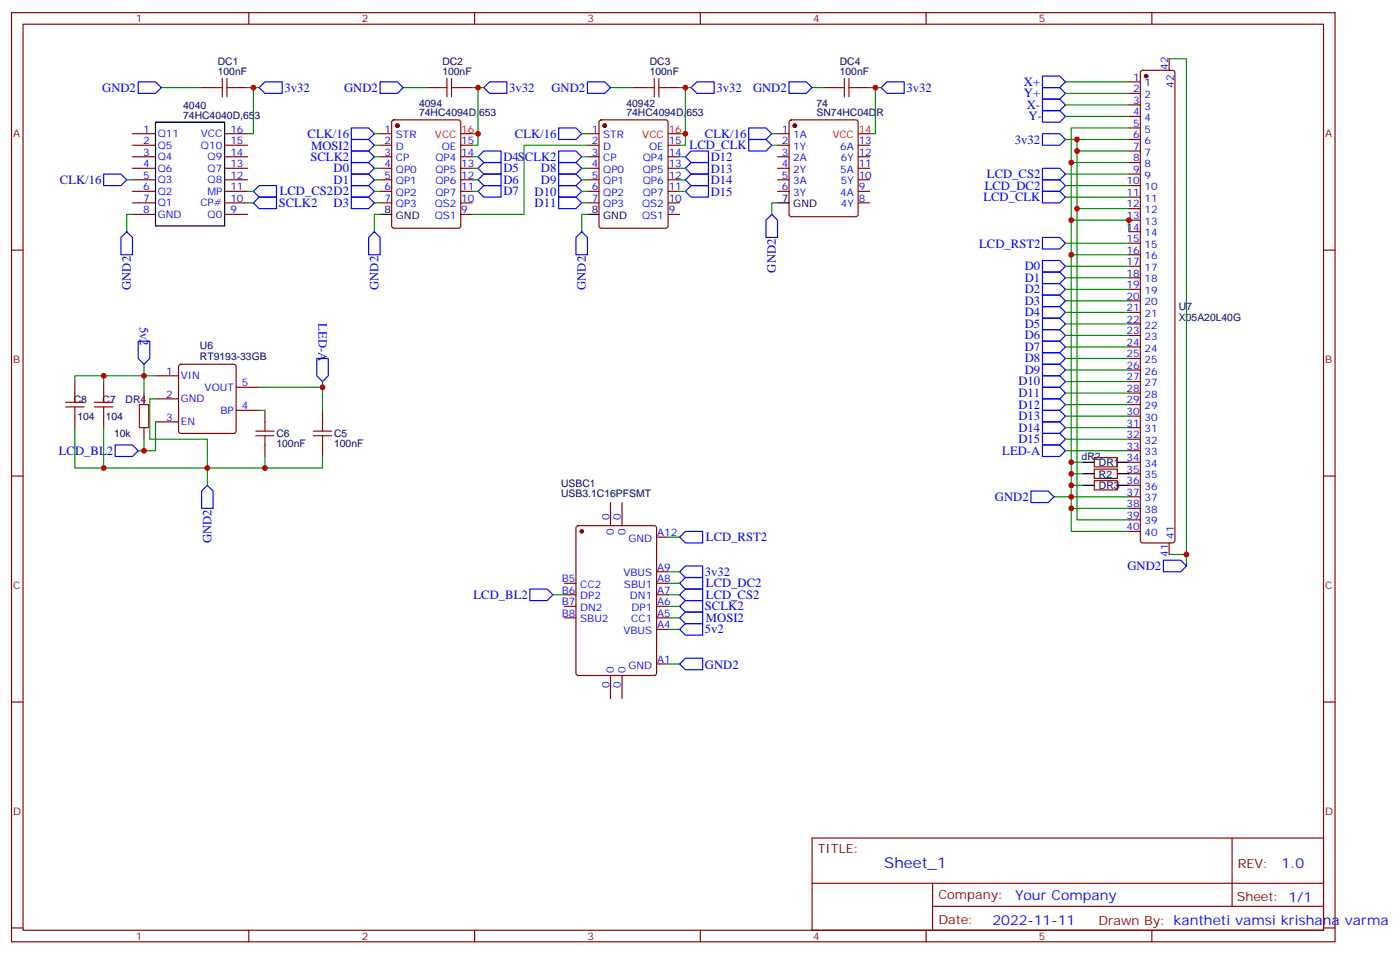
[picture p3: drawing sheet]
<svg xmlns="http://www.w3.org/2000/svg" width="429mm" height="292mm" viewBox="0 0 429 292" stroke-linecap="round" stroke-linejoin="round" font-family="sans-serif">
<g fill="none" stroke="#870000" stroke-width=".35">
<path d="M3.5 3.9h405.4v284.3h-405.4zM7.1 7.4h398.2v277.3h-398.2zM76.2 3.9v3.5M145.3 3.9v3.5M214.5 3.9v3.5M283.6 3.9v3.5M352.8 3.9v3.5M358.1 18v3.5M61.7 26.8h3.6M72.3 26.8h3.5M120.2 36.9l.4-.2h19.8l.7 .4v32l-.5 .7h-20l-.6-.4-.1-32zM130.5 26.8h3.6"/>
<path d="M141.1 26.8h3.5M183.7 36.9l.4-.2h19.8l.7 .4v32l-.5 .7h-20l-.6-.4-.1-32zM194 26.8h3.6M204.6 26.8h3.5M241.9 36.9l.5-.2h19.7l.5 .2 .2 .5v28.2l-.2 .5-.5 .2h-19.7l-.5-.2-.2-.5v-28.2zM252.2 26.8h3.6M262.8 26.8h3.5M345.7 39.2h3.5M345.7 35.6h3.5M345.7 32.1h3.5M345.7 28.6h3.5M345.7 25h3.5"/>
<path d="M349.5 21.7l.5-.2h9.1l.5 .2 .2 .5v143.3l-.2 .5-.5 .2h-9.1l-.5-.3-.3-.4v-143.3zM40.6 40.9h7M40.6 44.4h7M40.6 48h7M40.6 51.5h7M40.6 55h7M40.6 58.6h7M68.8 40.9h7M68.8 44.4h7M68.8 48h7M68.8 51.5h7M68.8 55h7"/>
<path d="M68.8 58.6h7M116.4 40.9h3.5M116.4 44.4h3.5M116.4 48h3.5M116.4 51.5h3.5M116.4 55h3.5M116.4 58.6h3.5M141.1 44.4h3.5M141.1 48h3.5M141.1 51.5h3.5M141.1 55h3.5M141.1 58.6h3.5"/>
<path d="M179.9 40.9h3.5M179.9 44.4h3.5M179.9 48h3.5M179.9 51.5h3.5M179.9 55h3.5M179.9 58.6h3.5M204.6 44.4h3.5M204.6 48h3.5M204.6 51.5h3.5M204.6 55h3.5M204.6 58.6h3.5M238.1 40.9h3.6"/>
<path d="M238.1 44.4h3.6M238.1 48h3.6M238.1 51.5h3.6M238.1 55h3.6M238.1 58.6h3.6M262.8 44.4h3.5M262.8 48h3.5M262.8 51.5h3.5M262.8 55h3.5M262.8 58.6h3.5M345.7 56.8h3.5M345.7 53.3h3.5"/>
<path d="M345.7 49.7h3.5M345.7 46.2h3.5M345.7 42.7h3.5M3.5 76.6h3.6M40.6 62.1h7M40.6 65.6h7M68.8 62.1h7M68.8 65.6h7M116.4 62.1h3.5M141.1 62.1h3.5M141.1 65.6h3.5M179.9 62.1h3.5"/>
<path d="M204.6 62.1h3.5M204.6 65.6h3.5M262.8 62.1h3.5M345.7 78h3.5M345.7 74.4h3.5M345.7 70.9h3.5M345.7 67.4h3.5M345.7 63.9h3.5M345.7 60.3h3.5M405.3 76.6h3.6M345.7 99.1h3.5M345.7 95.6h3.5"/>
<path d="M345.7 92.1h3.5M345.7 88.5h3.5M345.7 85h3.5M345.7 81.5h3.5M22.9 116.8v3.5M31.7 116.8v3.5M47.6 115h7.1M54.9 111.7l.5-.2h16.2l.5 .2 .2 .5v19.7l-.2 .5-.5 .2h-16.2l-.5-.2-.2-.5v-19.7zM72.3 118.5h7.1M345.7 116.8h3.5M345.7 113.2h3.5M345.7 109.7h3.5"/>
<path d="M345.7 106.2h3.5M345.7 102.7h3.5M22.9 127.4v3.5M31.7 127.4v3.5M44.1 120.3v3.5M44.1 130.9v3.5M47.6 122.1h7.1M47.6 129.1h7.1M72.3 125.6h7.1M81.1 125.6v3.5M81.1 136.2v3.5M98.8 125.6v3.5"/>
<path d="M98.8 136.2v3.5M345.7 137.9h3.5M345.7 134.4h3.5M345.7 130.9h3.5M345.7 127.4h3.5M345.7 123.8h3.5M345.7 120.3h3.5M3.5 145.7h3.6M187 153.8v7.1M190.5 153.8v7.1M335.1 140.1h7.1v2.8h-7.1zM335.1 143.6h7.1v2.8h-7.1z"/>
<path d="M335.1 147.1h7.1v2.8h-7.1zM345.7 159.1h3.5M345.7 155.6h3.5M345.7 152h3.5M345.7 148.5h3.5M345.7 145h3.5M345.7 141.5h3.5M405.3 145.7h3.6M172.9 178.5h3.5M176.6 161.1l.5-.2h23.3l.6 .4 .1 44.7-.5 .7h-23.5l-.7-.4v-44.7zM201.1 178.5h3.5M201.1 175h3.5"/>
<path d="M201.1 164.4h3.5M345.7 162.6h3.5M358.1 166.2v3.5M172.9 182h3.5M172.9 185.6h3.5M172.9 189.1h3.5M201.1 182h3.5M201.1 185.6h3.5M201.1 189.1h3.5M201.1 192.6h3.5M3.5 214.8h3.6M187 206.7v7.1"/>
<path d="M190.5 206.7v7.1M201.1 203.2h3.5M405.3 214.8h3.6M248.7 256.5h156.6v28.2h-156.6zM377.3 256.5v20.9M248.7 270.3h156.5M285.6 277.4h119.6M285.6 270.3v14.1M3.5 284h3.6M76.2 284.7v3.5M145.3 284.7v3.5M214.5 284.7v3.5"/>
<path d="M283.6 284.7v3.5M352.8 284.7v3.5M405.3 284h3.6"/>
</g>
<g fill="#870000" stroke="#870000" stroke-width=".35">
<circle cx="243.4" cy="38.5" r=".53"/>
<circle cx="121.7" cy="38.5" r=".53"/>
<circle cx="185.2" cy="38.5" r=".53"/>
<circle cx="351" cy="23.3" r=".53"/>
<circle cx="178.2" cy="162.6" r=".53"/>
</g>
<path d="M47.6 37.4h21.2v31.7h-21.2zM116.4 65.6h3.5M179.9 65.6h3.5M238.1 62.1h3.6M331.6 141.5h3.5M331.6 145h3.5M331.6 148.5h3.5M342.2 141.5h3.5M342.2 145h3.5M342.2 148.5h3.5" fill="none" stroke="#000" stroke-width=".35"/>
<path d="M141.1 40.9h3.5M204.6 40.9h3.5M262.8 40.9h3.5" fill="none" stroke="#f00" stroke-width=".35"/>
<g fill="none" stroke="#008700" stroke-width=".35">
<path d="M358.1 18h5.3v151.7h-5.3M49.4 26.8h12.3M75.8 26.8h3.6M77.6 26.8v14.1h-1.8M123.5 26.8h7M144.6 26.8h3.6M146.4 26.8v14.1M187 26.8h7M208.1 26.8h3.6M209.9 26.8v14.1M248.7 26.8h3.5M266.3 26.8h3.6"/>
<path d="M268.1 26.8v14.1h-1.8M326.3 25h19.4M326.3 28.6h19.4M326.3 32.1h19.4M326.3 35.6h19.4M345.7 39.2h-17.6v10.5M38.8 55h1.8M75.8 58.6h1.8M114.7 55h1.7M114.7 58.6h1.7M114.7 40.9h1.7M114.7 44.4h1.7"/>
<path d="M114.7 48h1.7M114.7 51.5h1.7M144.6 40.9h1.8v3.5h-1.8M144.6 55h1.8M144.6 58.6h1.8M144.6 48h1.8M144.6 51.5h1.8M178.2 55h1.7M178.2 58.6h1.7M178.2 40.9h1.7M178.2 48h1.7M178.2 51.5h1.7"/>
<path d="M179.9 44.4h-19.4v21.2h-15.9M208.1 40.9h1.8v3.5h-1.8M208.1 55h1.8M208.1 58.6h1.8M208.1 48h1.8M208.1 51.5h1.8M236.4 40.9h1.7M236.4 44.4h1.7M326.3 53.3h19.4M326.3 56.8h19.4M326.3 42.7h3.5M329.8 46.2v17.7h15.9"/>
<path d="M345.7 42.7h-15.9v3.5h15.9M345.7 49.7h-17.6v17.7M40.6 65.6h-1.8v5.3M75.8 62.1h1.8M114.7 62.1h1.7M116.4 65.6h-1.7v5.3M178.2 62.1h1.7M179.9 65.6h-1.7v5.3M238.1 62.1h-1.7v3.5M326.3 60.3h19.4M326.3 74.4h19.4M329.8 63.9v95.2h15.9"/>
<path d="M345.7 70.9v-3.5h-17.6v10.6M345.7 78h-17.6v74h-5.3M326.3 81.5h19.4M326.3 85h19.4M326.3 88.5h19.4M326.3 99.1h19.4M326.3 95.6h19.4M326.3 92.1h19.4M31.7 115v1.8M44.1 111.5v8.8M47.6 115h-24.7v1.8M79.4 118.5h19.4v7.1"/>
<path d="M98.8 116.8v1.7M326.3 116.8h19.4M326.3 113.2h19.4M326.3 109.7h19.4M326.3 106.2h19.4M326.3 102.7h19.4M22.9 130.9v12.3h40.6v5.3M31.7 130.9v12.3M44.1 134.4v3.5M47.6 122.1h-1.7v12.3h17.6v8.8h17.6M47.6 129.1v8.8h-5.3M79.4 125.6h1.7"/>
<path d="M81.1 139.7v3.5h17.7v-3.5M326.3 137.9h19.4M326.3 134.4h19.4M326.3 130.9h19.4M326.3 127.4h19.4M326.3 123.8h19.4M326.3 120.3h19.4M328.1 145h3.5M328.1 141.5h3.5M328.1 148.5h3.5M345.7 155.6h-17.6v7h17.6M345.7 152h-17.6v3.6"/>
<path d="M204.6 175h3.5M204.6 178.5h3.5M204.6 164.4h3.5M363.4 169.7v3.5M169.3 182h3.6M204.6 182h3.5M204.6 185.6h3.5M204.6 189.1h3.5M204.6 192.6h3.5M204.6 203.2h3.5"/>
</g>
<g fill="none" stroke="#00f" stroke-width=".35">
<path d="M42.3 25h5.3l1.8 1.8-1.8 1.8h-5.3zM79.4 26.8l1.7-1.8h5.3v3.6h-5.3zM107.6 39.2h5.3l1.8 1.7-1.8 1.8h-5.3zM116.4 25h5.3l1.8 1.8-1.8 1.8h-5.3zM148.2 26.8l1.7-1.8h5.3v3.6h-5.3zM171.1 39.2h5.3l1.8 1.7-1.8 1.8h-5.3zM179.9 25h5.3l1.8 1.8-1.8 1.8h-5.3zM211.7 26.8l1.7-1.8h5.3v3.6h-5.3zM229.3 39.2h5.3l1.8 1.7-1.8 1.8h-5.3zM241.7 25h5.2l1.8 1.8-1.8 1.8h-5.2zM269.9 26.8l1.7-1.8h5.3v3.6h-5.3zM319.3 23.3h5.3l1.7 1.7-1.7 1.8h-5.3z"/>
<path d="M319.3 26.8h5.3l1.7 1.8-1.7 1.7h-5.3zM319.3 30.3h5.3l1.7 1.8-1.7 1.8h-5.3zM319.3 33.9h5.3l1.7 1.7-1.7 1.8h-5.3zM31.7 53.3h5.3l1.8 1.7-1.8 1.8h-5.3zM77.6 58.6l1.8-1.8h5.3v3.5h-5.3zM107.6 42.7h5.3l1.8 1.7-1.8 1.8h-5.3zM107.6 46.2h5.3l1.8 1.8-1.8 1.7h-5.3zM107.6 49.7h5.3l1.8 1.8-1.8 1.8h-5.3zM107.6 53.3h5.3l1.8 1.7-1.8 1.8h-5.3zM107.6 56.8h5.3l1.8 1.8-1.8 1.7h-5.3zM146.4 48l1.8-1.8h5.3v3.5h-5.3zM146.4 51.5l1.8-1.8h5.3v3.6h-5.3z"/>
<path d="M146.4 55l1.8-1.7h5.3v3.5h-5.3zM146.4 58.6l1.8-1.8h5.3v3.5h-5.3zM171.1 46.2h5.3l1.8 1.8-1.8 1.7h-5.3zM171.1 49.7h5.3l1.8 1.8-1.8 1.8h-5.3zM171.1 53.3h5.3l1.8 1.7-1.8 1.8h-5.3zM171.1 56.8h5.3l1.8 1.8-1.8 1.7h-5.3zM209.9 48l1.8-1.8h5.3v3.5h-5.3zM209.9 51.5l1.8-1.8h5.3v3.6h-5.3zM209.9 55l1.8-1.7h5.3v3.5h-5.3zM209.9 58.6l1.8-1.8h5.3v3.5h-5.3zM229.3 42.7h5.3l1.8 1.7-1.8 1.8h-5.3zM319.3 51.5h5.3l1.7 1.8-1.7 1.7h-5.3z"/>
<path d="M319.3 55h5.3l1.7 1.8-1.7 1.8h-5.3zM319.3 58.6h5.3l1.7 1.7-1.7 1.8h-5.3zM319.3 40.9h5.3l1.7 1.8-1.7 1.7h-5.3zM38.8 70.9l1.8 1.8v5.3h-3.6v-5.3zM79.4 60.3h5.3v3.6h-5.3l-1.8-1.8zM107.6 60.3h5.3l1.8 1.8-1.8 1.8h-5.3zM114.7 70.9l1.7 1.8v5.3h-3.5v-5.3zM171.1 60.3h5.3l1.8 1.8-1.8 1.8h-5.3zM178.2 70.9l1.7 1.8v5.3h-3.5v-5.3zM236.4 65.6l1.7 1.8v5.3h-3.5v-5.3zM319.3 72.7h5.3l1.7 1.7-1.7 1.8h-5.3zM319.3 79.7h5.3l1.7 1.8-1.7 1.8h-5.3z"/>
<path d="M319.3 83.3h5.3l1.7 1.7-1.7 1.8h-5.3zM319.3 86.8h5.3l1.7 1.7-1.7 1.8h-5.3zM319.3 90.3h5.3l1.7 1.8-1.7 1.7h-5.3zM319.3 93.8h5.3l1.7 1.8-1.7 1.8h-5.3zM319.3 97.4h5.3l1.7 1.7-1.7 1.8h-5.3zM42.3 104.4h3.6v5.3l-1.8 1.8-1.8-1.8zM97 109.7h3.5v5.3l-1.7 1.8-1.8-1.8zM319.3 100.9h5.3l1.7 1.8-1.7 1.7h-5.3zM319.3 104.4h5.3l1.7 1.8-1.7 1.7h-5.3zM319.3 107.9h5.3l1.7 1.8-1.7 1.8h-5.3zM319.3 111.5h5.3l1.7 1.7-1.7 1.8h-5.3zM319.3 115h5.3l1.7 1.8-1.7 1.7h-5.3z"/>
<path d="M319.3 118.5h5.3l1.7 1.8-1.7 1.8h-5.3zM35.3 136.2h5.3l1.7 1.7-1.7 1.8h-5.3zM319.3 122.1h5.3l1.7 1.7-1.7 1.8h-5.3zM319.3 125.6h5.3l1.7 1.8-1.7 1.7h-5.3zM319.3 129.1h5.3l1.7 1.8-1.7 1.7h-5.3zM319.3 132.6h5.3l1.7 1.8-1.7 1.8h-5.3zM319.3 136.2h5.3l1.7 1.7-1.7 1.8h-5.3zM63.5 148.5l1.8 1.8v5.3h-3.6v-5.3zM315.7 150.3h5.3l1.8 1.7-1.8 1.8h-5.3zM208.1 175l1.8-1.8h5.3v3.5h-5.3zM208.1 178.5l1.8-1.8h5.3v3.6h-5.3zM208.1 164.4l1.8-1.8h5.3v3.6h-5.3z"/>
<path d="M356.3 171.4h5.3l1.8 1.8-1.8 1.8h-5.3zM162.3 180.3h5.3l1.7 1.7-1.7 1.8h-5.3zM208.1 182l1.8-1.7h5.3v3.5h-5.3zM208.1 185.6l1.8-1.8h5.3v3.5h-5.3zM208.1 189.1l1.8-1.8h5.3v3.6h-5.3zM208.1 192.6l1.8-1.7h5.3v3.5h-5.3zM208.1 203.2l1.8-1.8h5.3v3.6h-5.3z"/>
</g>
<g fill="none" stroke="#a10000" stroke-width=".35">
<path d="M65.3 26.8h2.8M68.1 24v5.6M69.5 26.8h2.8M69.5 24v5.6M134.1 26.8h2.8M136.9 24v5.6M138.3 26.8h2.8M138.3 24v5.6M197.6 26.8h2.8M200.4 24v5.6M201.8 26.8h2.8M201.8 24v5.6"/>
<path d="M255.8 26.8h2.8M258.6 24v5.6M260 26.8h2.8M260 24v5.6M20.1 123.1h5.7M20.1 124.5h5.7M22.9 120.3v2.8M22.9 124.5v2.9M28.9 123.1h5.7M28.9 124.5h5.7M31.7 120.3v2.8M31.7 124.5v2.9"/>
<path d="M42.7 123.8h2.8v7.1h-2.8zM78.3 133.3h5.7M78.3 131.9h5.7M81.1 129.1v2.8M81.1 133.3v2.9M96 133.3h5.6M96 131.9h5.6M98.8 129.1v2.8M98.8 133.3v2.9"/>
</g>
<g fill="#c00">
<circle cx="146.4" cy="40.9" r=".88"/>
<circle cx="146.4" cy="26.8" r=".88"/>
<circle cx="77.6" cy="26.8" r=".88"/>
<circle cx="209.9" cy="40.9" r=".88"/>
<circle cx="209.9" cy="26.8" r=".88"/>
<circle cx="268.1" cy="26.8" r=".88"/>
<circle cx="329.8" cy="46.2" r=".88"/>
<circle cx="329.8" cy="63.9" r=".88"/>
<circle cx="329.8" cy="42.7" r=".88"/>
<circle cx="328.1" cy="155.6" r=".88"/>
<circle cx="328.1" cy="152" r=".88"/>
<circle cx="328.1" cy="78" r=".88"/>
<circle cx="328.1" cy="67.4" r=".88"/>
<circle cx="328.1" cy="49.7" r=".88"/>
<circle cx="345.7" cy="67.4" r=".88"/>
<circle cx="328.1" cy="145" r=".88"/>
<circle cx="328.1" cy="141.5" r=".88"/>
<circle cx="328.1" cy="148.5" r=".88"/>
<circle cx="363.4" cy="169.7" r=".88"/>
<circle cx="98.8" cy="118.5" r=".88"/>
<circle cx="81.1" cy="143.2" r=".88"/>
<circle cx="63.5" cy="143.2" r=".88"/>
<circle cx="31.8" cy="115" r=".88"/>
<circle cx="31.8" cy="143.2" r=".88"/>
<circle cx="44.1" cy="137.9" r=".88"/>
<circle cx="44.1" cy="115" r=".88"/>
</g>
<text font-size="4.6" fill="#00f" x="270.8" y="265.5">Sheet_1</text>
<g font-size="4.2" fill="#00f">
<text x="392.5" y="265.7">1.0</text>
<text x="310.9" y="275.3">Your Company</text>
<text x="304" y="283.1">2022-11-11</text>
</g>
<g font-size="3.9" fill="#00f">
<text x="31.3" y="28.1">GND2</text>
<text x="87.1" y="28">3v32</text>
<text x="105.4" y="28.1">GND2</text>
<text x="155.9" y="28">3v32</text>
<text x="168.9" y="28.1">GND2</text>
<text x="219.4" y="28">3v32</text>
<text x="230.6" y="28.1">GND2</text>
<text x="277.6" y="28">3v32</text>
<text x="313.6" y="26.2">X+</text>
<text x="313.6" y="29.8">Y+</text>
<text x="314.5" y="33.3">X-</text>
<text x="314.9" y="36.8">Y-</text>
<text x="94.2" y="42.2">CLK/16</text>
<text x="95.3" y="45.8">MOSI2</text>
<text x="157.7" y="42.2">CLK/16</text>
<text x="211.2" y="45.7">LCD_CLK</text>
<text x="215.9" y="42.1">CLK/16</text>
<text x="310.8" y="44">3v32</text>
<text x="95.1" y="49.3">SCLK2</text>
<text x="102.2" y="52.8">D0</text>
<text x="154.2" y="49.2">D4SCLK2</text>
<text x="154.2" y="52.8">D5</text>
<text x="165.7" y="52.8">D8</text>
<text x="217.7" y="49.3">D12</text>
<text x="217.7" y="52.8">D13</text>
<text x="18.4" y="56.3">CLK/16</text>
<text x="85.7" y="59.8">LCD_CS2D2</text>
<text x="102.2" y="56.3">D1</text>
<text x="154.2" y="56.3">D6</text>
<text x="154.2" y="59.8">D7</text>
<text x="163.7" y="59.8">D10</text>
<text x="165.7" y="56.3">D9</text>
<text x="217.7" y="56.3">D14</text>
<text x="217.7" y="59.9">D15</text>
<text x="301.6" y="58.1">LCD_DC2</text>
<text x="302.3" y="54.6">LCD_CS2</text>
<text x="85.4" y="63.3">SCLK2</text>
<text x="102.2" y="63.3">D3</text>
<text x="163.7" y="63.4">D11</text>
<text x="301.2" y="61.6">LCD_CLK</text>
<text x="299.9" y="75.8">LCD_RST2</text>
<text x="237.6" y="83.4" transform="rotate(-90 237.6 83.4)">GND2</text>
<text x="313.8" y="82.7">D0</text>
<text x="40" y="88.7" transform="rotate(-90 40 88.7)">GND2</text>
<text x="115.9" y="88.7" transform="rotate(-90 115.9 88.7)">GND2</text>
<text x="179.4" y="88.7" transform="rotate(-90 179.4 88.7)">GND2</text>
<text x="313.8" y="86.2">D1</text>
<text x="313.8" y="89.7">D2</text>
<text x="313.8" y="93.3">D3</text>
<text x="42.9" y="100" transform="rotate(90 42.9 100)">5v2</text>
<text x="97.5" y="99" transform="rotate(90 97.5 99)">LED-A</text>
<text x="313.8" y="96.8">D4</text>
<text x="313.8" y="100.3">D5</text>
<text x="313.8" y="103.9">D6</text>
<text x="313.8" y="107.4">D7</text>
<text x="313.8" y="110.9">D8</text>
<text x="311.9" y="118">D10</text>
<text x="313.8" y="114.4">D9</text>
<text x="311.9" y="121.5">D11</text>
<text x="311.9" y="125">D12</text>
<text x="311.9" y="128.6">D13</text>
<text x="311.9" y="132.1">D14</text>
<text x="311.9" y="135.6">D15</text>
<text x="18" y="139.3">LCD_BL2</text>
<text x="307" y="139.1">LED-A</text>
<text x="304.7" y="153.3">GND2</text>
<text x="64.7" y="166.3" transform="rotate(-90 64.7 166.3)">GND2</text>
<text x="216.2" y="165.6">LCD_RST2</text>
<text x="215.9" y="176.2">3v32</text>
<text x="216.2" y="179.7">LCD_DC2</text>
<text x="345.3" y="174.5">GND2</text>
<text x="145" y="183.3">LCD_BL2</text>
<text x="216.2" y="183.2">LCD_CS2</text>
<text x="215.9" y="186.8">SCLK2</text>
<text x="216.2" y="190.3">MOSI2</text>
<text x="215.9" y="193.8">5v2</text>
<text x="215.9" y="204.6">GND2</text>
</g>
<g font-size="3.9" fill="#800">
<text x="250.5" y="261.1">TITLE:</text>
<text x="379.1" y="265.7">REV:</text>
<text x="287.4" y="275.3">Company:</text>
<text x="378.7" y="275.9">Sheet: 1/1</text>
<text x="287.4" y="282.9">Date:</text>
<text x="336.4" y="283">Drawn By: kantheti vamsi krishana varma</text>
</g>
<g font-size="3.2" fill="#800">
<text x="41.6" y="6.9">1</text>
<text x="110.8" y="6.9">2</text>
<text x="179.9" y="6.9">3</text>
<text x="249.1" y="6.9">4</text>
<text x="318.2" y="6.9">5</text>
<text x="4.1" y="42">A</text>
<text x="405.9" y="42">A</text>
<text x="4.1" y="111.1">B</text>
<text x="405.9" y="111.1">B</text>
<text x="4.1" y="180.3">C</text>
<text x="405.9" y="180.3">C</text>
<text x="4.1" y="249.4">D</text>
<text x="405.9" y="249.4">D</text>
<text x="41.6" y="287.7">1</text>
<text x="110.8" y="287.7">2</text>
<text x="179.9" y="287.7">3</text>
<text x="249.1" y="287.7">4</text>
<text x="318.2" y="287.7">5</text>
</g>
<g font-size="3.2" fill="#000080">
<text x="66.7" y="22.9">100nF</text>
<text x="66.7" y="19.8">DC1</text>
<text x="135.5" y="22.9">100nF</text>
<text x="135.5" y="19.8">DC2</text>
<text x="199" y="22.9">100nF</text>
<text x="199" y="19.8">DC3</text>
<text x="257.2" y="22.9">100nF</text>
<text x="257.2" y="19.8">DC4</text>
<text x="56.1" y="33.2">4040</text>
<text x="128.4" y="35.6">74HC4094D,653</text>
<text x="128.4" y="32.6">4094</text>
<text x="191.9" y="35.6">74HC4094D,653</text>
<text x="191.9" y="32.6">40942</text>
<text x="250.1" y="35.6">SN74HC04DR</text>
<text x="250.1" y="32.6">74</text>
<text x="56.1" y="36.3">74HC4040D,653</text>
<text x="361.1" y="94.9">U7</text>
<text x="361.1" y="98.2">X05A20L40G</text>
<text x="61.2" y="106.8">U6</text>
<text x="61.2" y="110.1">RT9193-33GB</text>
<text x="22.6" y="123.2">C8</text>
<text x="31.4" y="123.2">C7</text>
<text x="38.5" y="123.2">DR4</text>
<text x="23.7" y="128.5">104</text>
<text x="32.4" y="128.5">104</text>
<text x="34.9" y="133.8">10k</text>
<text x="84.7" y="136.9">100nF</text>
<text x="84.7" y="133.8">C6</text>
<text x="102.3" y="136.9">100nF</text>
<text x="102.3" y="133.8">C5</text>
<text x="331.3" y="140.8">dR2</text>
<text x="336.6" y="142.6">DR1</text>
<text x="171.9" y="149">USBC1</text>
<text x="336.6" y="146.1">R2</text>
<text x="336.6" y="149.7">DR3</text>
<text x="171.9" y="152">USB3.1C16PFSMT</text>
</g>
<g font-size="3.2" fill="#00f">
<text x="357.7" y="21.3" transform="rotate(-90 357.7 21.3)">42</text>
<text x="347.1" y="28.2">2</text>
<text x="347.1" y="24.7">1</text>
<text x="350.6" y="30">2</text>
<text x="350.6" y="26.5">1</text>
<text x="359.5" y="26.9" transform="rotate(-90 359.5 26.9)">42</text>
<text x="347.1" y="35.3">4</text>
<text x="347.1" y="31.8">3</text>
<text x="350.6" y="33.5">3</text>
<text x="43.8" y="40.6">1</text>
<text x="48.3" y="42">Q11</text>
<text x="61.5" y="42">VCC</text>
<text x="70.6" y="40.6">16</text>
<text x="117.8" y="40.6">1</text>
<text x="181.3" y="40.6">1</text>
<text x="239.5" y="40.6">1</text>
<text x="347.1" y="38.8">5</text>
<text x="350.6" y="40.6">5</text>
<text x="350.6" y="37">4</text>
<text x="43.8" y="44.1">2</text>
<text x="43.8" y="47.6">3</text>
<text x="48.3" y="45.5">Q5</text>
<text x="61.6" y="45.5">Q10</text>
<text x="70.6" y="47.6">14</text>
<text x="70.6" y="44.1">15</text>
<text x="117.8" y="44.1">2</text>
<text x="117.8" y="47.6">3</text>
<text x="121.2" y="42.3">STR</text>
<text x="121.2" y="45.9">D</text>
<text x="135.3" y="45.9">OE</text>
<text x="141.3" y="47.6">14</text>
<text x="141.3" y="44.1">15</text>
<text x="181.3" y="44.1">2</text>
<text x="181.3" y="47.6">3</text>
<text x="184.7" y="42.3">STR</text>
<text x="184.7" y="45.9">D</text>
<text x="198.8" y="45.9">OE</text>
<text x="204.8" y="47.6">14</text>
<text x="204.8" y="44.1">15</text>
<text x="239.5" y="44.1">2</text>
<text x="239.5" y="47.6">3</text>
<text x="243" y="42.3">1A</text>
<text x="243" y="45.9">1Y</text>
<text x="257.3" y="45.9">6A</text>
<text x="263" y="47.6">12</text>
<text x="263" y="44.1">13</text>
<text x="347.1" y="45.9">7</text>
<text x="347.1" y="42.3">6</text>
<text x="350.6" y="47.6">7</text>
<text x="350.6" y="44.1">6</text>
<text x="43.8" y="51.2">4</text>
<text x="48.3" y="49">Q4</text>
<text x="48.3" y="52.6">Q6</text>
<text x="63.6" y="52.6">Q7</text>
<text x="63.6" y="49">Q9</text>
<text x="70.6" y="51.2">13</text>
<text x="117.8" y="51.2">4</text>
<text x="121.2" y="49.4">CP</text>
<text x="121.2" y="52.9">QP0</text>
<text x="133.4" y="52.9">QP5</text>
<text x="133.4" y="49.4">QP4</text>
<text x="141.3" y="51.2">13</text>
<text x="181.3" y="51.2">4</text>
<text x="184.7" y="49.4">CP</text>
<text x="184.7" y="52.9">QP0</text>
<text x="196.9" y="52.9">QP5</text>
<text x="196.9" y="49.4">QP4</text>
<text x="204.8" y="51.2">13</text>
<text x="239.5" y="51.2">4</text>
<text x="243" y="49.4">2A</text>
<text x="243" y="52.9">2Y</text>
<text x="257.3" y="52.9">5A</text>
<text x="257.5" y="49.4">6Y</text>
<text x="263" y="51.2">11</text>
<text x="347.1" y="52.9">9</text>
<text x="347.1" y="49.4">8</text>
<text x="350.6" y="51.2">8</text>
<text x="43.8" y="54.7">5</text>
<text x="43.8" y="58.2">6</text>
<text x="48.3" y="56.1">Q3</text>
<text x="48.3" y="59.6">Q2</text>
<text x="63.5" y="59.6">MP</text>
<text x="63.6" y="56.1">Q8</text>
<text x="70.6" y="58.2">11</text>
<text x="70.6" y="54.7">12</text>
<text x="117.8" y="54.7">5</text>
<text x="117.8" y="58.2">6</text>
<text x="121.2" y="56.4">QP1</text>
<text x="121.2" y="60">QP2</text>
<text x="133.4" y="60">QP7</text>
<text x="133.4" y="56.4">QP6</text>
<text x="141.3" y="58.2">11</text>
<text x="141.3" y="54.7">12</text>
<text x="181.3" y="54.7">5</text>
<text x="181.3" y="58.2">6</text>
<text x="184.7" y="56.4">QP1</text>
<text x="184.7" y="60">QP2</text>
<text x="196.9" y="60">QP7</text>
<text x="196.9" y="56.4">QP6</text>
<text x="204.8" y="58.2">11</text>
<text x="204.8" y="54.7">12</text>
<text x="239.5" y="54.7">5</text>
<text x="239.5" y="58.2">6</text>
<text x="243" y="56.4">3A</text>
<text x="243" y="60">3Y</text>
<text x="257.3" y="60">4A</text>
<text x="257.5" y="56.4">5Y</text>
<text x="263" y="58.2">9</text>
<text x="263" y="54.7">10</text>
<text x="345" y="60">11</text>
<text x="345" y="56.4">10</text>
<text x="350.6" y="58.2">10</text>
<text x="350.6" y="54.7">9</text>
<text x="43.8" y="61.7">7</text>
<text x="43.8" y="65.3">8</text>
<text x="48.3" y="63.1">Q1</text>
<text x="61.4" y="63.1">CP#</text>
<text x="70.6" y="65.3">9</text>
<text x="70.6" y="61.7">10</text>
<text x="117.8" y="61.7">7</text>
<text x="121.2" y="63.5">QP3</text>
<text x="133.1" y="63.5">QS2</text>
<text x="141.3" y="65.3">9</text>
<text x="141.3" y="61.7">10</text>
<text x="181.3" y="61.7">7</text>
<text x="184.7" y="63.5">QP3</text>
<text x="196.6" y="63.5">QS2</text>
<text x="204.8" y="65.3">9</text>
<text x="204.8" y="61.7">10</text>
<text x="257.5" y="63.5">4Y</text>
<text x="263" y="61.7">8</text>
<text x="345" y="63.5">12</text>
<text x="350.6" y="65.3">12</text>
<text x="350.6" y="61.7">11</text>
<text x="48.3" y="66.7">GND</text>
<text x="63.6" y="66.7">Q0</text>
<text x="133.1" y="67">QS1</text>
<text x="196.6" y="67">QS1</text>
<text x="345" y="70.6">14</text>
<text x="345" y="67">13</text>
<text x="350.6" y="68.8">13</text>
<text x="345" y="77.6">16</text>
<text x="345" y="74.1">15</text>
<text x="350.6" y="75.8">15</text>
<text x="350.6" y="72.3">14</text>
<text x="345" y="81.1">17</text>
<text x="350.6" y="82.9">17</text>
<text x="350.6" y="79.4">16</text>
<text x="345" y="88.2">19</text>
<text x="345" y="84.7">18</text>
<text x="350.6" y="90">19</text>
<text x="350.6" y="86.4">18</text>
<text x="345" y="95.2">21</text>
<text x="345" y="91.7">20</text>
<text x="350.6" y="93.5">20</text>
<text x="345" y="98.8">22</text>
<text x="350.6" y="100.5">22</text>
<text x="350.6" y="97">21</text>
<text x="345" y="105.8">24</text>
<text x="345" y="102.3">23</text>
<text x="350.6" y="107.6">24</text>
<text x="350.6" y="104.1">23</text>
<text x="345" y="112.9">26</text>
<text x="345" y="109.4">25</text>
<text x="350.6" y="111.1">25</text>
<text x="50.9" y="114.7">1</text>
<text x="55.4" y="116.1">VIN</text>
<text x="62.7" y="119.6">VOUT</text>
<text x="74.1" y="118.2">5</text>
<text x="345" y="119.9">28</text>
<text x="345" y="116.4">27</text>
<text x="350.6" y="118.2">27</text>
<text x="350.6" y="114.7">26</text>
<text x="50.9" y="121.7">2</text>
<text x="55.4" y="123.1">GND</text>
<text x="74.1" y="125.2">4</text>
<text x="345" y="123.5">29</text>
<text x="350.6" y="125.2">29</text>
<text x="350.6" y="121.7">28</text>
<text x="50.9" y="128.8">3</text>
<text x="55.4" y="130.2">EN</text>
<text x="67.5" y="126.6">BP</text>
<text x="345" y="130.5">31</text>
<text x="345" y="127">30</text>
<text x="350.6" y="128.8">30</text>
<text x="345" y="137.6">33</text>
<text x="345" y="134.1">32</text>
<text x="350.6" y="135.8">32</text>
<text x="350.6" y="132.3">31</text>
<text x="345" y="141.1">34</text>
<text x="350.6" y="142.9">34</text>
<text x="350.6" y="139.3">33</text>
<text x="345" y="148.2">36</text>
<text x="345" y="144.6">35</text>
<text x="350.6" y="149.9">36</text>
<text x="350.6" y="146.4">35</text>
<text x="345" y="155.2">38</text>
<text x="345" y="151.7">37</text>
<text x="350.6" y="153.5">37</text>
<text x="186.6" y="159.1" transform="rotate(-90 186.6 159.1)">0</text>
<text x="190.1" y="159.1" transform="rotate(-90 190.1 159.1)">0</text>
<text x="345" y="158.7">39</text>
<text x="350.6" y="160.5">39</text>
<text x="350.6" y="157">38</text>
<text x="188" y="163.6" transform="rotate(-90 188 163.6)">0</text>
<text x="191.6" y="163.6" transform="rotate(-90 191.6 163.6)">0</text>
<text x="192.5" y="165.8">GND</text>
<text x="201.3" y="164">A12</text>
<text x="345" y="162.3">40</text>
<text x="350.6" y="164">40</text>
<text x="359.5" y="164.9" transform="rotate(-90 359.5 164.9)">41</text>
<text x="357.7" y="170.4" transform="rotate(-90 357.7 170.4)">41</text>
<text x="172" y="178.2">B5</text>
<text x="177.7" y="179.9">CC2</text>
<text x="190.9" y="176.4">VBUS</text>
<text x="191.1" y="179.9">SBU1</text>
<text x="201.3" y="178.2">A8</text>
<text x="201.3" y="174.6">A9</text>
<text x="172" y="181.7">B6</text>
<text x="172" y="185.2">B7</text>
<text x="177.7" y="183.4">DP2</text>
<text x="192.9" y="183.4">DN1</text>
<text x="201.3" y="185.2">A6</text>
<text x="201.3" y="181.7">A7</text>
<text x="172" y="188.7">B8</text>
<text x="177.7" y="187">DN2</text>
<text x="177.7" y="190.5">SBU2</text>
<text x="193.3" y="190.5">CC1</text>
<text x="193.4" y="187">DP1</text>
<text x="201.3" y="188.7">A5</text>
<text x="190.9" y="194">VBUS</text>
<text x="201.3" y="192.3">A4</text>
<text x="201.3" y="202.8">A1</text>
<text x="188" y="206" transform="rotate(-90 188 206)">0</text>
<text x="191.6" y="206" transform="rotate(-90 191.6 206)">0</text>
<text x="192.5" y="204.6">GND</text>
<text x="186.6" y="210.5" transform="rotate(-90 186.6 210.5)">0</text>
<text x="190.1" y="210.5" transform="rotate(-90 190.1 210.5)">0</text>
</g>
<g font-size="3.2" fill="#f00">
<text x="141.3" y="40.6">16</text>
<text x="204.8" y="40.6">16</text>
<text x="263" y="40.6">14</text>
<text x="133.2" y="42.3">VCC</text>
<text x="196.7" y="42.3">VCC</text>
<text x="254.9" y="42.3">VCC</text>
</g>
<g font-size="3.2">
<text x="117.8" y="65.3">8</text>
<text x="181.3" y="65.3">8</text>
<text x="239.5" y="61.7">7</text>
<text x="243" y="63.5">GND</text>
<text x="121.2" y="67">GND</text>
<text x="184.7" y="67">GND</text>
</g>
</svg>
